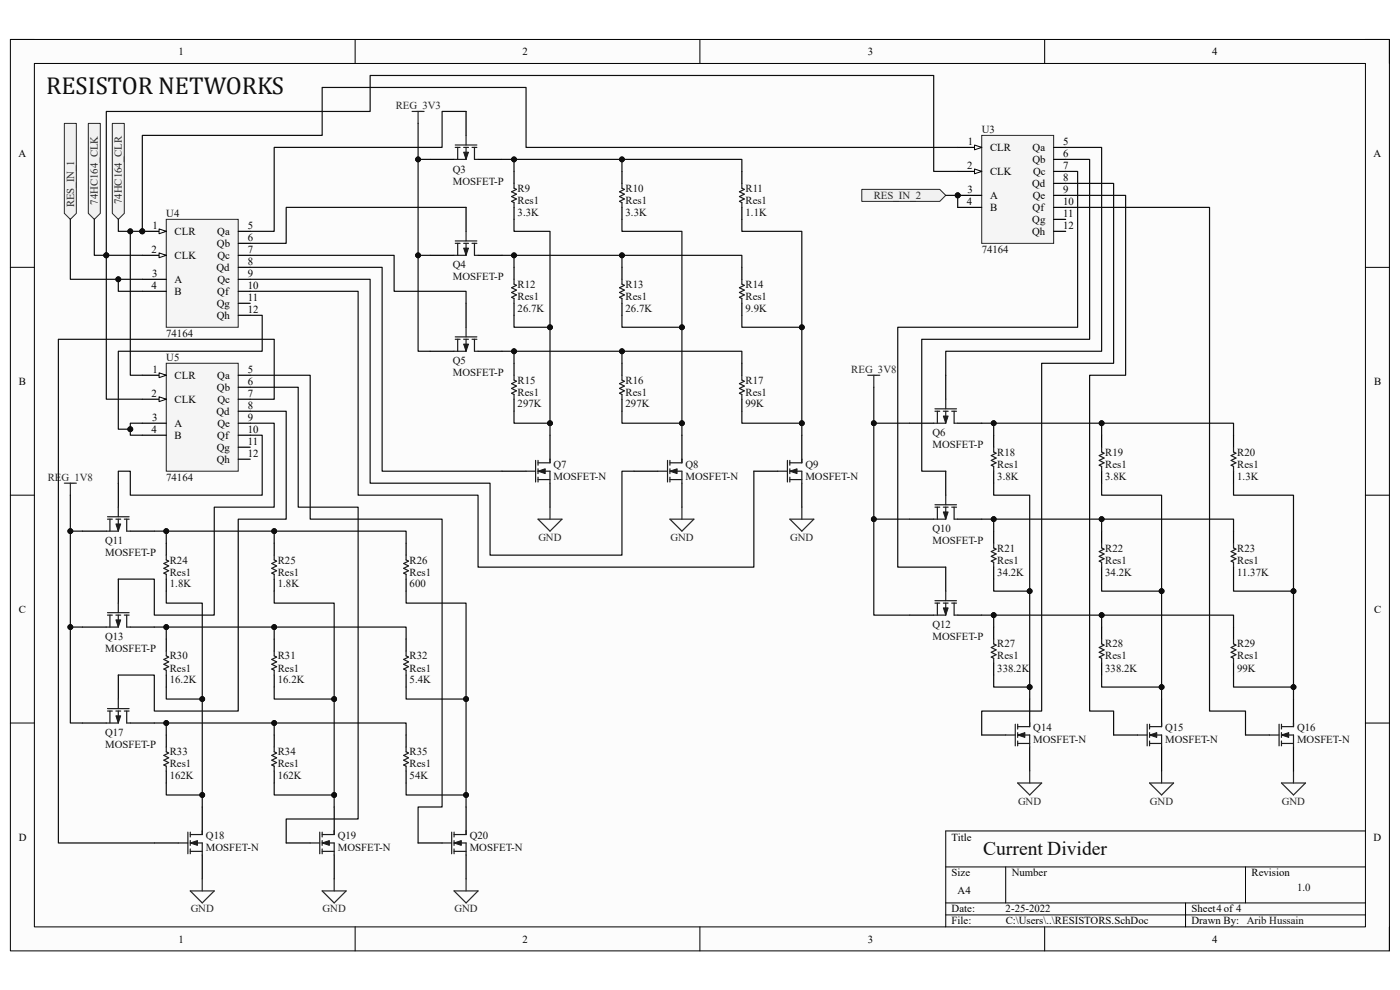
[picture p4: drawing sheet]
<svg xmlns="http://www.w3.org/2000/svg" width="297mm" height="210mm" viewBox="0 0 297 210" stroke-linecap="round" stroke-linejoin="round" font-family="sans-serif">
<path d="M2.2 8.4h292.6v193.3h-292.6z" fill-rule="evenodd" fill="#fcfcfc"/>
<path d="M2.2 8.4h292.6v193.3h-292.6z" fill="none" stroke="#000" stroke-width=".21"/>
<path d="M7.3 13.5h282.4v183.1h-282.4z" fill-rule="evenodd" fill="#fcfcfc"/>
<g fill="none" stroke="#000" stroke-width=".21">
<path d="M2.2 8.4h5.1M7.3 13.5h282.4v183.1h-282.4zM75.3 8.4v5.1M148.5 8.4v5.1M221.6 8.4v5.1M289.7 8.4h5.1v5.1M2.2 56.7h5.1M289.7 56.7h5.1M2.2 105h5.1M289.7 105.1h5.1M2.2 153.4h5.1M289.7 153.4h5.1"/>
<path d="M289.7 176.3h-89.1v20.3M75.3 196.6v5.1M148.5 196.6v5.1M200.6 183.9h89.1M200.6 191.5h89.1M200.6 194.1h89.1M213.4 183.9v7.6M221.6 196.6v5.1M251.5 191.5v5.1M264.2 183.9v7.6M294.8 196.6v5.1"/>
</g>
<path d="M13.6 26.2h2.6v19.1l-1.3 1.2-1.3-1.2z" fill-rule="evenodd" fill="#f0f0f0"/>
<path d="M13.6 26.2h2.6v19.1l-1.3 1.2-1.3-1.2z" fill="none" stroke="#262626" stroke-width=".21"/>
<path d="M18.7 26.2h2.6v19.1l-1.3 1.2-1.3-1.2z" fill-rule="evenodd" fill="#f0f0f0"/>
<path d="M18.7 26.2h2.6v19.1l-1.3 1.2-1.3-1.2z" fill="none" stroke="#262626" stroke-width=".21"/>
<path d="M23.8 26.2h2.6v19.1l-1.3 1.2-1.3-1.2z" fill-rule="evenodd" fill="#f0f0f0"/>
<path d="M23.8 26.2h2.6v19.1l-1.3 1.2-1.3-1.2z" fill="none" stroke="#262626" stroke-width=".21"/>
<path d="M17.5 112.7h5.1M25.1 102.5v5.1M27.6 112.7h5.1" fill="none" stroke="#000" stroke-width=".25"/>
<path d="M22.8 109.6h4.6M22.8 110.1h1M23.3 110.1v2.6M24.6 110.1h1M25.1 107.6v2M25.1 110.1v2.6h-2.5M26.4 110.1h1M26.9 110.1v2.6" fill="none" stroke="#1c1c1c" stroke-width=".25"/>
<path d="M24.6 111.2h1l-.5 1.5z" fill="#1c1c1c"/>
<path d="M24.6 111.2h1l-.5 1.5z" fill="none" stroke="#1c1c1c" stroke-width=".21"/>
<path d="M26.9 112.7h.7M22.8 130h4.6M22.8 130.5h1M23.3 130.5v2.5M24.6 130.5h1M25.1 127.9v2.1M25.1 130.5v2.5h-2.5M26.4 130.5h1M26.9 130.5v2.5" fill="none" stroke="#1c1c1c" stroke-width=".25"/>
<path d="M17.5 133h5.1M25.1 122.9v5M27.6 133h5.1" fill="none" stroke="#000" stroke-width=".25"/>
<path d="M24.6 131.5h1l-.5 1.5z" fill="#1c1c1c"/>
<path d="M24.6 131.5h1l-.5 1.5z" fill="none" stroke="#1c1c1c" stroke-width=".21"/>
<g fill="none" stroke="#1c1c1c" stroke-width=".25">
<path d="M35.3 117.8v1l.5 .2-1 .5 1 .6-1 .5 1 .5-1 .5 .5 .2v1.1M58.2 117.8v1l.5 .2-1 .5 1 .6-1 .5 1 .5-1 .5 .5 .2v1.1M86.2 117.8v1l.5 .2-1.1 .5 1.1 .6-1.1 .5 1.1 .5-1.1 .5 .6 .2v1.1M26.9 133h.7M35.3 138.1v1l.5 .3-1 .5 1 .5-1 .5 1 .5-1 .5 .5 .3v1M58.2 138.1v1l.5 .3-1 .5 1 .5-1 .5 1 .5-1 .5 .5 .3v1M86.2 138.1v1l.5 .3-1.1 .5 1.1 .5-1.1 .5 1.1 .5-1.1 .5 .6 .3v1M37.8 178.8h2.1M39.9 176.5v4.6M40.4 177h2.5M40.4 178.8h2.5v2.6M40.4 176.5v1"/>
<path d="M40.4 178.3v1M40.4 180.6h2.5M40.4 180.1v1"/>
</g>
<g fill="none" stroke="#000" stroke-width=".25">
<path d="M35.3 115.2v2.6M58.2 115.2v2.6M86.2 115.2v2.6M35.3 122.9v2.5M35.3 135.6v2.5M58.2 122.9v2.5M58.2 135.6v2.5M86.2 122.9v2.5M86.2 135.6v2.5M35.3 143.2v2.5M58.2 143.2v2.5M86.2 143.2v2.5"/>
<path d="M32.7 178.8h5.1M42.9 171.2v5.1M42.9 181.4v5.1"/>
</g>
<path d="M40.4 178.8l1.5-.5v1z" fill="#1c1c1c"/>
<path d="M40.4 178.8l1.5-.5v1z" fill="none" stroke="#1c1c1c" stroke-width=".21"/>
<path d="M42.9 176.3v.7M65.8 178.8h2M67.8 176.5v4.6M68.3 177h2.6M68.3 178.8h2.6v2.6M68.3 176.5v1M68.3 178.3v1M68.3 180.6h2.6M68.3 180.1v1" fill="none" stroke="#1c1c1c" stroke-width=".25"/>
<path d="M40.4 189h5.1l-2.6 2.5zM42.9 186.5v2.5M68.3 189h5.1l-2.5 2.5zM70.9 186.5v2.5M96.3 189h5.1l-2.5 2.5zM98.9 186.5v2.5" fill="none" stroke="#262626" stroke-width=".25"/>
<path d="M60.7 178.8h5.1M70.9 171.2v5.1M70.9 181.4v5.1" fill="none" stroke="#000" stroke-width=".25"/>
<path d="M68.3 178.8l1.6-.5v1z" fill="#1c1c1c"/>
<path d="M68.3 178.8l1.6-.5v1z" fill="none" stroke="#1c1c1c" stroke-width=".21"/>
<path d="M70.9 176.3v.7M93.8 178.8h2M95.8 176.5v4.6M96.3 177h2.6M96.3 178.8h2.6v2.6M96.3 176.5v1M96.3 178.3v1M96.3 180.6h2.6M96.3 180.1v1" fill="none" stroke="#1c1c1c" stroke-width=".25"/>
<path d="M88.7 178.8h5.1M98.9 171.2v5.1M98.9 181.4v5.1" fill="none" stroke="#000" stroke-width=".25"/>
<path d="M96.3 178.8l1.6-.5v1z" fill="#1c1c1c"/>
<path d="M96.3 178.8l1.6-.5v1z" fill="none" stroke="#1c1c1c" stroke-width=".21"/>
<path d="M22.8 150.3h4.6M22.8 150.8h1M23.3 150.8v2.6M24.6 150.8h1M25.1 148.3v2M25.1 150.8v2.6h-2.5M26.4 150.8h1M26.9 150.8v2.6M98.9 176.3v.7" fill="none" stroke="#1c1c1c" stroke-width=".25"/>
<path d="M17.5 153.4h5.1M25.1 143.2v5.1M27.6 153.4h5.1" fill="none" stroke="#000" stroke-width=".25"/>
<path d="M24.6 151.9h1l-.5 1.5z" fill="#1c1c1c"/>
<path d="M24.6 151.9h1l-.5 1.5z" fill="none" stroke="#1c1c1c" stroke-width=".21"/>
<path d="M96.6 30.8h4.6M96.6 31.3h1M97.1 31.3v2.5M98.4 31.3h1M98.9 28.7v2.1M98.9 31.3v2.5h-2.6M100.1 31.3h1.1M100.7 31.3v2.5M26.9 153.4h.7M35.3 158.5v1l.5 .2-1 .5 1 .6-1 .5 1 .5-1 .5 .5 .2v1.1M58.2 158.5v1l.5 .2-1 .5 1 .6-1 .5 1 .5-1 .5 .5 .2v1.1M86.2 158.5v1l.5 .2-1.1 .5 1.1 .6-1.1 .5 1.1 .5-1.1 .5 .6 .2v1.1" fill="none" stroke="#1c1c1c" stroke-width=".25"/>
<path d="M91.2 33.8h5.1M98.9 23.6v5.1M101.4 33.8h5.1M35.3 155.9v2.6M58.2 155.9v2.6M86.2 155.9v2.6M35.3 163.6v2.5M58.2 163.6v2.5M86.2 163.6v2.5" fill="none" stroke="#000" stroke-width=".25"/>
<path d="M87.4 23.6h2.6M88.7 23.6v2.6" fill="none" stroke="#262626" stroke-width=".25"/>
<path d="M98.4 32.3h1l-.5 1.5z" fill="#1c1c1c"/>
<path d="M98.4 32.3h1l-.5 1.5z" fill="none" stroke="#1c1c1c" stroke-width=".21"/>
<path d="M100.7 33.8h.7M96.6 51.1h4.6M96.6 51.6h1M97.1 51.6v2.6M98.4 51.6h1M98.9 49.1v2M98.9 51.6v2.6h-2.6M100.1 51.6h1.1M100.7 51.6v2.6" fill="none" stroke="#1c1c1c" stroke-width=".25"/>
<path d="M91.2 54.2h5.1M98.9 44v5.1M101.4 54.2h5.1" fill="none" stroke="#000" stroke-width=".25"/>
<path d="M98.4 52.6h1l-.5 1.6z" fill="#1c1c1c"/>
<path d="M98.4 52.6h1l-.5 1.6z" fill="none" stroke="#1c1c1c" stroke-width=".21"/>
<g fill="none" stroke="#1c1c1c" stroke-width=".25">
<path d="M109.1 38.9v1l.5 .3-1.1 .5 1.1 .5-1.1 .5 1.1 .5-1.1 .5 .6 .3v1M131.9 38.9v1l.6 .3-1.1 .5 1.1 .5-1.1 .5 1.1 .5-1.1 .5 .5 .3v1M157.4 38.9v1l.5 .3-1 .5 1 .5-1 .5 1 .5-1 .5 .5 .3v1M100.7 54.2h.7M109.1 59.3v1l.5 .2-1.1 .5 1.1 .5-1.1 .6 1.1 .5-1.1 .5 .6 .2v1M131.9 59.3v1l.6 .2-1.1 .5 1.1 .5-1.1 .6 1.1 .5-1.1 .5 .5 .2v1M157.4 59.3v1l.5 .2-1 .5 1 .5-1 .6 1 .5-1 .5 .5 .2v1M111.6 100h2M113.6 97.7v4.5M114.1 98.2h2.6M114.1 100h2.6v2.5M114.1 97.7v1"/>
<path d="M114.1 99.4v1.1M114.1 101.7h2.6M114.1 101.2v1"/>
</g>
<g fill="none" stroke="#000" stroke-width=".25">
<path d="M109.1 36.4v2.5M131.9 36.4v2.5M157.4 36.4v2.5M109.1 44v2.5M109.1 56.7v2.6M131.9 44v2.5M131.9 56.7v2.6M157.4 44v2.5M157.4 56.7v2.6M109.1 64.3v2.6M131.9 64.3v2.6M157.4 64.3v2.6"/>
<path d="M106.5 100h5.1M116.7 92.3v5.1M116.7 102.5v5.1"/>
</g>
<path d="M114.1 100l1.6-.6v1.1z" fill="#1c1c1c"/>
<path d="M114.1 100l1.6-.6v1.1z" fill="none" stroke="#1c1c1c" stroke-width=".21"/>
<path d="M116.7 97.4v.8M139.6 100h2M141.6 97.7v4.5M142.1 98.2h2.6M142.1 100h2.6v2.5M142.1 97.7v1M142.1 99.4v1.1M142.1 101.7h2.6M142.1 101.2v1" fill="none" stroke="#1c1c1c" stroke-width=".25"/>
<path d="M114.1 110.1h5.1l-2.5 2.6zM116.7 107.6v2.5M142.1 110.1h5.1l-2.5 2.6zM144.7 107.6v2.5M167.6 110.1h5.1l-2.6 2.6zM170.1 107.6v2.5" fill="none" stroke="#262626" stroke-width=".25"/>
<path d="M134.5 100h5.1M144.7 92.3v5.1M144.7 102.5v5.1" fill="none" stroke="#000" stroke-width=".25"/>
<path d="M142.1 100l1.5-.6v1.1z" fill="#1c1c1c"/>
<path d="M142.1 100l1.5-.6v1.1z" fill="none" stroke="#1c1c1c" stroke-width=".21"/>
<path d="M144.7 97.4v.8M165 100h2.1M167.1 97.7v4.5M167.6 98.2h2.5M167.6 100h2.5v2.5M167.6 97.7v1M167.6 99.4v1.1M167.6 101.7h2.5M167.6 101.2v1" fill="none" stroke="#1c1c1c" stroke-width=".25"/>
<path d="M159.9 100h5.1M170.1 92.3v5.1M170.1 102.5v5.1" fill="none" stroke="#000" stroke-width=".25"/>
<path d="M167.6 100l1.5-.6v1.1z" fill="#1c1c1c"/>
<path d="M167.6 100l1.5-.6v1.1z" fill="none" stroke="#1c1c1c" stroke-width=".21"/>
<path d="M96.6 71.5h4.6M96.6 72h1M97.1 72v2.5M98.4 72h1M98.9 69.4v2.1M98.9 72v2.5h-2.6M100.1 72h1.1M100.7 72v2.5M170.1 97.4v.8" fill="none" stroke="#1c1c1c" stroke-width=".25"/>
<path d="M91.2 74.5h5.1M98.9 64.3v5.1M101.4 74.5h5.1" fill="none" stroke="#000" stroke-width=".25"/>
<path d="M98.4 73h1l-.5 1.5z" fill="#1c1c1c"/>
<path d="M98.4 73h1l-.5 1.5z" fill="none" stroke="#1c1c1c" stroke-width=".21"/>
<path d="M100.7 74.5h.7M109.1 79.6v1l.5 .3-1.1 .5 1.1 .5-1.1 .5 1.1 .5-1.1 .5 .6 .3v1M131.9 79.6v1l.6 .3-1.1 .5 1.1 .5-1.1 .5 1.1 .5-1.1 .5 .5 .3v1M157.4 79.6v1l.5 .3-1 .5 1 .5-1 .5 1 .5-1 .5 .5 .3v1M198.4 86.7h4.5M198.4 87.2h1M198.9 87.2v2.6M200.1 87.2h1M200.6 84.7v2M200.6 87.2v2.6h-2.5M201.9 87.2h1M202.4 87.2v2.6" fill="none" stroke="#1c1c1c" stroke-width=".25"/>
<path d="M109.1 77.1v2.5M131.9 77.1v2.5M157.4 77.1v2.5M200.6 79.6v5.1M109.1 84.7v2.5M131.9 84.7v2.5M157.4 84.7v2.5M193 89.8h5.1M203.2 89.8h5.1" fill="none" stroke="#000" stroke-width=".25"/>
<path d="M184.1 79.6h2.5M185.4 79.6v2.5" fill="none" stroke="#262626" stroke-width=".25"/>
<path d="M200.1 88.3h1l-.5 1.5z" fill="#1c1c1c"/>
<path d="M200.1 88.3h1l-.5 1.5z" fill="none" stroke="#1c1c1c" stroke-width=".21"/>
<path d="M202.4 89.8h.8M198.4 107.1h4.5M198.4 107.6h1M198.9 107.6v2.5M200.1 107.6h1M200.6 105.1v2M200.6 107.6v2.5h-2.5M201.9 107.6h1M202.4 107.6v2.5" fill="none" stroke="#1c1c1c" stroke-width=".25"/>
<path d="M200.6 100v5.1M193 110.1h5.1M203.2 110.1h5.1" fill="none" stroke="#000" stroke-width=".25"/>
<path d="M200.1 108.6h1l-.5 1.5z" fill="#1c1c1c"/>
<path d="M200.1 108.6h1l-.5 1.5z" fill="none" stroke="#1c1c1c" stroke-width=".21"/>
<g fill="none" stroke="#1c1c1c" stroke-width=".25">
<path d="M210.8 94.9v1l.5 .2-1 .5 1 .6-1 .5 1 .5-1 .5 .5 .2v1.1M233.7 94.9v1l.5 .2-1 .5 1 .6-1 .5 1 .5-1 .5 .5 .2v1.1M261.7 94.9v1l.5 .2-1 .5 1 .6-1 .5 1 .5-1 .5 .5 .2v1.1M202.4 110.1h.8M210.8 115.2v1l.5 .3-1 .5 1 .5-1 .5 1 .5-1 .5 .5 .3v1M233.7 115.2v1l.5 .3-1 .5 1 .5-1 .5 1 .5-1 .5 .5 .3v1M261.7 115.2v1l.5 .3-1 .5 1 .5-1 .5 1 .5-1 .5 .5 .3v1M213.4 155.9h2M215.4 153.6v4.6M215.9 154.1h2.6M215.9 155.9h2.6v2.6M215.9 157.7h2.6"/>
<path d="M215.9 153.6v1.1M215.9 155.4v1M215.9 157.2v1"/>
</g>
<g fill="none" stroke="#000" stroke-width=".25">
<path d="M210.8 92.3v2.6M210.8 100v2.5M233.7 92.3v2.6M233.7 100v2.5M261.7 92.3v2.6M261.7 100v2.5M210.8 112.7v2.5M233.7 112.7v2.5M261.7 112.7v2.5M210.8 120.3v2.6M233.7 120.3v2.6M261.7 120.3v2.6"/>
<path d="M208.3 155.9h5.1M218.5 148.3v5.1M218.5 158.5v5.1"/>
</g>
<path d="M215.9 155.9l1.5-.5v1z" fill="#1c1c1c"/>
<path d="M215.9 155.9l1.5-.5v1z" fill="none" stroke="#1c1c1c" stroke-width=".21"/>
<path d="M218.5 153.4v.7M241.3 155.9h2.1M243.4 153.6v4.6M243.9 154.1h2.5M243.9 155.9h2.5v2.6M243.9 157.7h2.5M243.9 153.6v1.1M243.9 155.4v1M243.9 157.2v1" fill="none" stroke="#1c1c1c" stroke-width=".25"/>
<path d="M215.9 166.1h5.1l-2.5 2.5zM218.5 163.6v2.5M243.9 166.1h5.1l-2.6 2.5zM246.4 163.6v2.5M271.9 166.1h5.1l-2.6 2.5zM274.4 163.6v2.5" fill="none" stroke="#262626" stroke-width=".25"/>
<path d="M236.3 155.9h5M246.4 148.3v5.1M246.4 158.5v5.1" fill="none" stroke="#000" stroke-width=".25"/>
<path d="M243.9 155.9l1.5-.5v1z" fill="#1c1c1c"/>
<path d="M243.9 155.9l1.5-.5v1z" fill="none" stroke="#1c1c1c" stroke-width=".21"/>
<path d="M246.4 153.4v.7M269.3 155.9h2.1M271.4 153.6v4.6M271.9 154.1h2.5M271.9 155.9h2.5v2.6M271.9 157.7h2.5M271.9 153.6v1.1M271.9 155.4v1M271.9 157.2v1" fill="none" stroke="#1c1c1c" stroke-width=".25"/>
<path d="M264.2 155.9h5.1M274.4 148.3v5.1M274.4 158.5v5.1" fill="none" stroke="#000" stroke-width=".25"/>
<path d="M271.9 155.9l1.5-.5v1z" fill="#1c1c1c"/>
<path d="M271.9 155.9l1.5-.5v1z" fill="none" stroke="#1c1c1c" stroke-width=".21"/>
<path d="M198.4 127.4h4.5M198.4 127.9h1M198.9 127.9v2.6M200.1 127.9h1M200.6 125.4v2M200.6 127.9v2.6h-2.5M201.9 127.9h1M202.4 127.9v2.6M274.4 153.4v.7" fill="none" stroke="#1c1c1c" stroke-width=".25"/>
<path d="M193 130.5h5.1M200.6 120.3v5.1M203.2 130.5h5.1" fill="none" stroke="#000" stroke-width=".25"/>
<path d="M200.1 129h1l-.5 1.5z" fill="#1c1c1c"/>
<path d="M200.1 129h1l-.5 1.5z" fill="none" stroke="#1c1c1c" stroke-width=".21"/>
<path d="M202.4 130.5h.8M210.8 135.6v1l.5 .2-1 .6 1 .5-1 .5 1 .5-1 .5 .5 .2v1.1M233.7 135.6v1l.5 .2-1 .6 1 .5-1 .5 1 .5-1 .5 .5 .2v1.1M261.7 135.6v1l.5 .2-1 .6 1 .5-1 .5 1 .5-1 .5 .5 .2v1.1" fill="none" stroke="#1c1c1c" stroke-width=".25"/>
<path d="M210.8 133v2.6M233.7 133v2.6M261.7 133v2.6M210.8 140.7v2.5M233.7 140.7v2.5M261.7 140.7v2.5" fill="none" stroke="#000" stroke-width=".25"/>
<circle cx="30.2" cy="49.1" r=".51" fill="#0e0e0e"/>
<circle cx="30.2" cy="49.1" r=".51" fill="none" stroke="#0e0e0e" stroke-width=".21"/>
<path d="M35.3 46.5h15.2v22.9h-15.2z" fill-rule="evenodd" fill="#f5f5f5"/>
<path d="M35.3 46.5h15.2v22.9h-15.2z" fill="none" stroke="#262626" stroke-width=".21"/>
<path d="M30.2 49.1h5.1" fill="none" stroke="#000" stroke-width=".25"/>
<path d="M33.7 48.6l1.6 .5-1.6 .5z" fill="#fbfbfb"/>
<path d="M33.7 48.6l1.6 .5-1.6 .5z" fill="none" stroke="#000" stroke-width=".21"/>
<circle cx="30.2" cy="49.1" r=".51" fill="#0e0e0e"/>
<circle cx="30.2" cy="49.1" r=".51" fill="none" stroke="#0e0e0e" stroke-width=".21"/>
<path d="M30.2 54.2h5.1" fill="none" stroke="#000" stroke-width=".25"/>
<path d="M33.7 53.7l1.6 .5-1.6 .5z" fill="#fbfbfb"/>
<path d="M33.7 53.7l1.6 .5-1.6 .5z" fill="none" stroke="#000" stroke-width=".21"/>
<path d="M30.2 59.3h5.1M50.5 59.3h2.6M50.5 49.1h2.6M50.5 51.6h2.6M50.5 54.2h2.6M50.5 56.7h2.6M30.2 61.8h5.1M50.5 61.8h2.6M50.5 64.3h2.6M50.5 66.9h2.6" fill="none" stroke="#000" stroke-width=".25"/>
<path d="M35.3 77.1h15.2v22.9h-15.2z" fill-rule="evenodd" fill="#f5f5f5"/>
<path d="M35.3 77.1h15.2v22.9h-15.2z" fill="none" stroke="#262626" stroke-width=".21"/>
<path d="M30.2 79.6h5.1" fill="none" stroke="#000" stroke-width=".25"/>
<path d="M33.7 79.1l1.6 .5-1.6 .5z" fill="#fbfbfb"/>
<path d="M33.7 79.1l1.6 .5-1.6 .5z" fill="none" stroke="#000" stroke-width=".21"/>
<path d="M30.2 84.7h5.1" fill="none" stroke="#000" stroke-width=".25"/>
<path d="M33.7 84.2l1.6 .5-1.6 .5z" fill="#fbfbfb"/>
<path d="M33.7 84.2l1.6 .5-1.6 .5z" fill="none" stroke="#000" stroke-width=".21"/>
<path d="M50.5 79.6h2.6M30.2 89.8h5.1M30.2 92.3h5.1M50.5 82.1h2.6M50.5 84.7h2.6M50.5 89.8h2.6M50.5 92.3h2.6M50.5 87.2h2.6M50.5 94.9h2.6M50.5 97.4h2.6" fill="none" stroke="#000" stroke-width=".25"/>
<circle cx="203.2" cy="41.4" r=".51" fill="#0e0e0e"/>
<circle cx="203.2" cy="41.4" r=".51" fill="none" stroke="#0e0e0e" stroke-width=".21"/>
<path d="M208.3 28.7h15.2v22.9h-15.2z" fill-rule="evenodd" fill="#f5f5f5"/>
<path d="M208.3 28.7h15.2v22.9h-15.2z" fill="none" stroke="#262626" stroke-width=".21"/>
<path d="M203.2 31.3h5.1" fill="none" stroke="#000" stroke-width=".25"/>
<path d="M206.7 30.8l1.6 .5-1.6 .5z" fill="#fbfbfb"/>
<path d="M206.7 30.8l1.6 .5-1.6 .5z" fill="none" stroke="#000" stroke-width=".21"/>
<path d="M203.2 36.4h5.1" fill="none" stroke="#000" stroke-width=".25"/>
<path d="M206.7 35.8l1.6 .6-1.6 .5z" fill="#fbfbfb"/>
<path d="M206.7 35.8l1.6 .6-1.6 .5z" fill="none" stroke="#000" stroke-width=".21"/>
<path d="M203.2 41.4h5.1" fill="none" stroke="#000" stroke-width=".25"/>
<circle cx="203.2" cy="41.4" r=".51" fill="#0e0e0e"/>
<circle cx="203.2" cy="41.4" r=".51" fill="none" stroke="#0e0e0e" stroke-width=".21"/>
<path d="M223.5 31.3h2.6M223.5 33.8h2.6M223.5 36.4h2.6M223.5 38.9h2.6M203.2 44h5.1M223.5 44h2.6M223.5 41.4h2.6M223.5 46.5h2.6M223.5 49.1h2.6" fill="none" stroke="#000" stroke-width=".25"/>
<path d="M182.8 40.2h16.6l1.2 1.2-1.2 1.3h-16.6z" fill-rule="evenodd" fill="#f0f0f0"/>
<path d="M182.8 40.2h16.6l1.2 1.2-1.2 1.3h-16.6z" fill="none" stroke="#262626" stroke-width=".21"/>
<path d="M13.7 102.5h2.5M14.9 102.5v2.5" fill="none" stroke="#262626" stroke-width=".25"/>
<path d="M53.1 66.9h2.5v7.6h-30.5v16.6h2.5M53.1 84.7h5.1v-12.7h-45.8v106.8h20.3" fill="none" stroke="#0e0e0e" stroke-width=".25"/>
<circle cx="27.6" cy="91.1" r=".51" fill="#0e0e0e"/>
<circle cx="27.6" cy="91.1" r=".51" fill="none" stroke="#0e0e0e" stroke-width=".21"/>
<path d="M14.9 105v7.7h2.6" fill="none" stroke="#0e0e0e" stroke-width=".25"/>
<circle cx="14.9" cy="112.7" r=".51" fill="#0e0e0e"/>
<circle cx="14.9" cy="112.7" r=".51" fill="none" stroke="#0e0e0e" stroke-width=".21"/>
<path d="M14.9 112.7v20.3h2.6" fill="none" stroke="#0e0e0e" stroke-width=".25"/>
<circle cx="14.9" cy="112.7" r=".51" fill="#0e0e0e"/>
<circle cx="14.9" cy="112.7" r=".51" fill="none" stroke="#0e0e0e" stroke-width=".21"/>
<circle cx="14.9" cy="133" r=".51" fill="#0e0e0e"/>
<circle cx="14.9" cy="133" r=".51" fill="none" stroke="#0e0e0e" stroke-width=".21"/>
<path d="M14.9 133v20.4h2.6" fill="none" stroke="#0e0e0e" stroke-width=".25"/>
<circle cx="14.9" cy="133" r=".51" fill="#0e0e0e"/>
<circle cx="14.9" cy="133" r=".51" fill="none" stroke="#0e0e0e" stroke-width=".21"/>
<path d="M32.7 153.4h2.6v2.5" fill="none" stroke="#0e0e0e" stroke-width=".25"/>
<circle cx="35.3" cy="153.4" r=".51" fill="#0e0e0e"/>
<circle cx="35.3" cy="153.4" r=".51" fill="none" stroke="#0e0e0e" stroke-width=".21"/>
<path d="M32.7 133h2.6v2.6" fill="none" stroke="#0e0e0e" stroke-width=".25"/>
<circle cx="35.3" cy="133" r=".51" fill="#0e0e0e"/>
<circle cx="35.3" cy="133" r=".51" fill="none" stroke="#0e0e0e" stroke-width=".21"/>
<path d="M35.3 112.7v2.5" fill="none" stroke="#0e0e0e" stroke-width=".25"/>
<circle cx="35.3" cy="112.7" r=".51" fill="#0e0e0e"/>
<circle cx="35.3" cy="112.7" r=".51" fill="none" stroke="#0e0e0e" stroke-width=".21"/>
<path d="M35.3 125.4v2.5h7.6v20.4h-7.6v-2.6" fill="none" stroke="#0e0e0e" stroke-width=".25"/>
<circle cx="42.9" cy="148.3" r=".51" fill="#0e0e0e"/>
<circle cx="42.9" cy="148.3" r=".51" fill="none" stroke="#0e0e0e" stroke-width=".21"/>
<path d="M42.9 148.3v20.3h-7.6v-2.5" fill="none" stroke="#0e0e0e" stroke-width=".25"/>
<circle cx="42.9" cy="148.3" r=".51" fill="#0e0e0e"/>
<circle cx="42.9" cy="148.3" r=".51" fill="none" stroke="#0e0e0e" stroke-width=".21"/>
<circle cx="42.9" cy="168.6" r=".51" fill="#0e0e0e"/>
<circle cx="42.9" cy="168.6" r=".51" fill="none" stroke="#0e0e0e" stroke-width=".21"/>
<path d="M42.9 168.6v2.6" fill="none" stroke="#0e0e0e" stroke-width=".25"/>
<circle cx="42.9" cy="168.6" r=".51" fill="#0e0e0e"/>
<circle cx="42.9" cy="168.6" r=".51" fill="none" stroke="#0e0e0e" stroke-width=".21"/>
<path d="M58.2 112.7v2.5" fill="none" stroke="#0e0e0e" stroke-width=".25"/>
<circle cx="58.2" cy="112.7" r=".51" fill="#0e0e0e"/>
<circle cx="58.2" cy="112.7" r=".51" fill="none" stroke="#0e0e0e" stroke-width=".21"/>
<path d="M58.2 166.1v2.5h12.7" fill="none" stroke="#0e0e0e" stroke-width=".25"/>
<circle cx="70.9" cy="168.6" r=".51" fill="#0e0e0e"/>
<circle cx="70.9" cy="168.6" r=".51" fill="none" stroke="#0e0e0e" stroke-width=".21"/>
<path d="M35.3 153.4h22.9v2.5" fill="none" stroke="#0e0e0e" stroke-width=".25"/>
<circle cx="58.2" cy="153.4" r=".51" fill="#0e0e0e"/>
<circle cx="58.2" cy="153.4" r=".51" fill="none" stroke="#0e0e0e" stroke-width=".21"/>
<circle cx="35.3" cy="153.4" r=".51" fill="#0e0e0e"/>
<circle cx="35.3" cy="153.4" r=".51" fill="none" stroke="#0e0e0e" stroke-width=".21"/>
<path d="M58.2 145.7v2.6h12.7v22.9" fill="none" stroke="#0e0e0e" stroke-width=".25"/>
<circle cx="70.9" cy="168.6" r=".51" fill="#0e0e0e"/>
<circle cx="70.9" cy="168.6" r=".51" fill="none" stroke="#0e0e0e" stroke-width=".21"/>
<circle cx="70.9" cy="148.3" r=".51" fill="#0e0e0e"/>
<circle cx="70.9" cy="148.3" r=".51" fill="none" stroke="#0e0e0e" stroke-width=".21"/>
<path d="M58.2 125.4v2.5h12.7v20.4" fill="none" stroke="#0e0e0e" stroke-width=".25"/>
<circle cx="70.9" cy="148.3" r=".51" fill="#0e0e0e"/>
<circle cx="70.9" cy="148.3" r=".51" fill="none" stroke="#0e0e0e" stroke-width=".21"/>
<path d="M58.2 133v2.6" fill="none" stroke="#0e0e0e" stroke-width=".25"/>
<circle cx="58.2" cy="133" r=".51" fill="#0e0e0e"/>
<circle cx="58.2" cy="133" r=".51" fill="none" stroke="#0e0e0e" stroke-width=".21"/>
<path d="M35.3 133h50.9v2.6" fill="none" stroke="#0e0e0e" stroke-width=".25"/>
<circle cx="35.3" cy="133" r=".51" fill="#0e0e0e"/>
<circle cx="35.3" cy="133" r=".51" fill="none" stroke="#0e0e0e" stroke-width=".21"/>
<circle cx="58.2" cy="133" r=".51" fill="#0e0e0e"/>
<circle cx="58.2" cy="133" r=".51" fill="none" stroke="#0e0e0e" stroke-width=".21"/>
<path d="M58.2 153.4h28v2.5" fill="none" stroke="#0e0e0e" stroke-width=".25"/>
<circle cx="58.2" cy="153.4" r=".51" fill="#0e0e0e"/>
<circle cx="58.2" cy="153.4" r=".51" fill="none" stroke="#0e0e0e" stroke-width=".21"/>
<path d="M86.2 166.1v2.5h12.7v2.6" fill="none" stroke="#0e0e0e" stroke-width=".25"/>
<circle cx="98.9" cy="168.6" r=".51" fill="#0e0e0e"/>
<circle cx="98.9" cy="168.6" r=".51" fill="none" stroke="#0e0e0e" stroke-width=".21"/>
<path d="M32.7 112.7h53.5v2.5" fill="none" stroke="#0e0e0e" stroke-width=".25"/>
<circle cx="35.3" cy="112.7" r=".51" fill="#0e0e0e"/>
<circle cx="35.3" cy="112.7" r=".51" fill="none" stroke="#0e0e0e" stroke-width=".21"/>
<circle cx="58.2" cy="112.7" r=".51" fill="#0e0e0e"/>
<circle cx="58.2" cy="112.7" r=".51" fill="none" stroke="#0e0e0e" stroke-width=".21"/>
<path d="M86.2 125.4v2.5h12.7v40.7" fill="none" stroke="#0e0e0e" stroke-width=".25"/>
<circle cx="98.9" cy="148.3" r=".51" fill="#0e0e0e"/>
<circle cx="98.9" cy="148.3" r=".51" fill="none" stroke="#0e0e0e" stroke-width=".21"/>
<circle cx="98.9" cy="168.6" r=".51" fill="#0e0e0e"/>
<circle cx="98.9" cy="168.6" r=".51" fill="none" stroke="#0e0e0e" stroke-width=".21"/>
<path d="M86.2 145.7v2.6h12.7" fill="none" stroke="#0e0e0e" stroke-width=".25"/>
<circle cx="98.9" cy="148.3" r=".51" fill="#0e0e0e"/>
<circle cx="98.9" cy="148.3" r=".51" fill="none" stroke="#0e0e0e" stroke-width=".21"/>
<path d="M88.7 26.2v7.6h2.5" fill="none" stroke="#0e0e0e" stroke-width=".25"/>
<circle cx="88.7" cy="33.8" r=".51" fill="#0e0e0e"/>
<circle cx="88.7" cy="33.8" r=".51" fill="none" stroke="#0e0e0e" stroke-width=".21"/>
<path d="M88.7 33.8v20.4h2.5" fill="none" stroke="#0e0e0e" stroke-width=".25"/>
<circle cx="88.7" cy="33.8" r=".51" fill="#0e0e0e"/>
<circle cx="88.7" cy="33.8" r=".51" fill="none" stroke="#0e0e0e" stroke-width=".21"/>
<circle cx="88.7" cy="54.2" r=".51" fill="#0e0e0e"/>
<circle cx="88.7" cy="54.2" r=".51" fill="none" stroke="#0e0e0e" stroke-width=".21"/>
<path d="M88.7 54.2v20.3h2.5" fill="none" stroke="#0e0e0e" stroke-width=".25"/>
<circle cx="88.7" cy="54.2" r=".51" fill="#0e0e0e"/>
<circle cx="88.7" cy="54.2" r=".51" fill="none" stroke="#0e0e0e" stroke-width=".21"/>
<path d="M106.5 74.5h2.6v2.6" fill="none" stroke="#0e0e0e" stroke-width=".25"/>
<circle cx="109.1" cy="74.5" r=".51" fill="#0e0e0e"/>
<circle cx="109.1" cy="74.5" r=".51" fill="none" stroke="#0e0e0e" stroke-width=".21"/>
<path d="M106.5 54.2h2.6v2.5" fill="none" stroke="#0e0e0e" stroke-width=".25"/>
<circle cx="109.1" cy="54.2" r=".51" fill="#0e0e0e"/>
<circle cx="109.1" cy="54.2" r=".51" fill="none" stroke="#0e0e0e" stroke-width=".21"/>
<path d="M109.1 33.8v2.6" fill="none" stroke="#0e0e0e" stroke-width=".25"/>
<circle cx="109.1" cy="33.8" r=".51" fill="#0e0e0e"/>
<circle cx="109.1" cy="33.8" r=".51" fill="none" stroke="#0e0e0e" stroke-width=".21"/>
<path d="M109.1 46.5v2.6h7.6v20.3h-7.6v-2.5" fill="none" stroke="#0e0e0e" stroke-width=".25"/>
<circle cx="116.7" cy="69.4" r=".51" fill="#0e0e0e"/>
<circle cx="116.7" cy="69.4" r=".51" fill="none" stroke="#0e0e0e" stroke-width=".21"/>
<path d="M116.7 69.4v20.4h-7.6v-2.6" fill="none" stroke="#0e0e0e" stroke-width=".25"/>
<circle cx="116.7" cy="69.4" r=".51" fill="#0e0e0e"/>
<circle cx="116.7" cy="69.4" r=".51" fill="none" stroke="#0e0e0e" stroke-width=".21"/>
<circle cx="116.7" cy="89.8" r=".51" fill="#0e0e0e"/>
<circle cx="116.7" cy="89.8" r=".51" fill="none" stroke="#0e0e0e" stroke-width=".21"/>
<path d="M116.7 89.8v2.5" fill="none" stroke="#0e0e0e" stroke-width=".25"/>
<circle cx="116.7" cy="89.8" r=".51" fill="#0e0e0e"/>
<circle cx="116.7" cy="89.8" r=".51" fill="none" stroke="#0e0e0e" stroke-width=".21"/>
<path d="M131.9 33.8v2.6" fill="none" stroke="#0e0e0e" stroke-width=".25"/>
<circle cx="131.9" cy="33.8" r=".51" fill="#0e0e0e"/>
<circle cx="131.9" cy="33.8" r=".51" fill="none" stroke="#0e0e0e" stroke-width=".21"/>
<path d="M131.9 87.2v2.6h12.8" fill="none" stroke="#0e0e0e" stroke-width=".25"/>
<circle cx="144.7" cy="89.8" r=".51" fill="#0e0e0e"/>
<circle cx="144.7" cy="89.8" r=".51" fill="none" stroke="#0e0e0e" stroke-width=".21"/>
<path d="M109.1 74.5h22.8v2.6" fill="none" stroke="#0e0e0e" stroke-width=".25"/>
<circle cx="131.9" cy="74.5" r=".51" fill="#0e0e0e"/>
<circle cx="131.9" cy="74.5" r=".51" fill="none" stroke="#0e0e0e" stroke-width=".21"/>
<circle cx="109.1" cy="74.5" r=".51" fill="#0e0e0e"/>
<circle cx="109.1" cy="74.5" r=".51" fill="none" stroke="#0e0e0e" stroke-width=".21"/>
<path d="M131.9 46.5v2.6h12.8v20.3" fill="none" stroke="#0e0e0e" stroke-width=".25"/>
<circle cx="144.7" cy="69.4" r=".51" fill="#0e0e0e"/>
<circle cx="144.7" cy="69.4" r=".51" fill="none" stroke="#0e0e0e" stroke-width=".21"/>
<path d="M131.9 54.2v2.5" fill="none" stroke="#0e0e0e" stroke-width=".25"/>
<circle cx="131.9" cy="54.2" r=".51" fill="#0e0e0e"/>
<circle cx="131.9" cy="54.2" r=".51" fill="none" stroke="#0e0e0e" stroke-width=".21"/>
<path d="M131.9 74.5h25.5v2.6" fill="none" stroke="#0e0e0e" stroke-width=".25"/>
<circle cx="131.9" cy="74.5" r=".51" fill="#0e0e0e"/>
<circle cx="131.9" cy="74.5" r=".51" fill="none" stroke="#0e0e0e" stroke-width=".21"/>
<path d="M157.4 87.2v2.6h12.7v2.5" fill="none" stroke="#0e0e0e" stroke-width=".25"/>
<circle cx="170.1" cy="89.8" r=".51" fill="#0e0e0e"/>
<circle cx="170.1" cy="89.8" r=".51" fill="none" stroke="#0e0e0e" stroke-width=".21"/>
<path d="M157.4 66.9v2.5h12.7" fill="none" stroke="#0e0e0e" stroke-width=".25"/>
<circle cx="170.1" cy="69.4" r=".51" fill="#0e0e0e"/>
<circle cx="170.1" cy="69.4" r=".51" fill="none" stroke="#0e0e0e" stroke-width=".21"/>
<path d="M185.4 110.1v20.4h7.6" fill="none" stroke="#0e0e0e" stroke-width=".25"/>
<circle cx="185.4" cy="110.1" r=".51" fill="#0e0e0e"/>
<circle cx="185.4" cy="110.1" r=".51" fill="none" stroke="#0e0e0e" stroke-width=".21"/>
<path d="M208.3 130.5h2.5v2.5" fill="none" stroke="#0e0e0e" stroke-width=".25"/>
<circle cx="210.8" cy="130.5" r=".51" fill="#0e0e0e"/>
<circle cx="210.8" cy="130.5" r=".51" fill="none" stroke="#0e0e0e" stroke-width=".21"/>
<path d="M208.3 110.1h2.5v2.6" fill="none" stroke="#0e0e0e" stroke-width=".25"/>
<circle cx="210.8" cy="110.1" r=".51" fill="#0e0e0e"/>
<circle cx="210.8" cy="110.1" r=".51" fill="none" stroke="#0e0e0e" stroke-width=".21"/>
<path d="M210.8 89.8v2.5" fill="none" stroke="#0e0e0e" stroke-width=".25"/>
<circle cx="210.8" cy="89.8" r=".51" fill="#0e0e0e"/>
<circle cx="210.8" cy="89.8" r=".51" fill="none" stroke="#0e0e0e" stroke-width=".21"/>
<path d="M210.8 102.5v2.6h7.7v20.3h-7.7v-2.5" fill="none" stroke="#0e0e0e" stroke-width=".25"/>
<circle cx="218.4" cy="125.4" r=".51" fill="#0e0e0e"/>
<circle cx="218.4" cy="125.4" r=".51" fill="none" stroke="#0e0e0e" stroke-width=".21"/>
<path d="M218.5 125.4v20.4h-7.7v-2.6" fill="none" stroke="#0e0e0e" stroke-width=".25"/>
<circle cx="218.4" cy="125.4" r=".51" fill="#0e0e0e"/>
<circle cx="218.4" cy="125.4" r=".51" fill="none" stroke="#0e0e0e" stroke-width=".21"/>
<circle cx="218.4" cy="145.8" r=".51" fill="#0e0e0e"/>
<circle cx="218.4" cy="145.8" r=".51" fill="none" stroke="#0e0e0e" stroke-width=".21"/>
<path d="M218.5 145.8v2.5" fill="none" stroke="#0e0e0e" stroke-width=".25"/>
<circle cx="218.4" cy="145.8" r=".51" fill="#0e0e0e"/>
<circle cx="218.4" cy="145.8" r=".51" fill="none" stroke="#0e0e0e" stroke-width=".21"/>
<path d="M233.7 89.8v2.5" fill="none" stroke="#0e0e0e" stroke-width=".25"/>
<circle cx="233.7" cy="89.8" r=".51" fill="#0e0e0e"/>
<circle cx="233.7" cy="89.8" r=".51" fill="none" stroke="#0e0e0e" stroke-width=".21"/>
<path d="M233.7 143.2v2.6h12.7" fill="none" stroke="#0e0e0e" stroke-width=".25"/>
<circle cx="246.4" cy="145.8" r=".51" fill="#0e0e0e"/>
<circle cx="246.4" cy="145.8" r=".51" fill="none" stroke="#0e0e0e" stroke-width=".21"/>
<path d="M210.8 130.5h22.9v2.5" fill="none" stroke="#0e0e0e" stroke-width=".25"/>
<circle cx="233.7" cy="130.5" r=".51" fill="#0e0e0e"/>
<circle cx="233.7" cy="130.5" r=".51" fill="none" stroke="#0e0e0e" stroke-width=".21"/>
<circle cx="210.8" cy="130.5" r=".51" fill="#0e0e0e"/>
<circle cx="210.8" cy="130.5" r=".51" fill="none" stroke="#0e0e0e" stroke-width=".21"/>
<path d="M233.7 102.5v2.6h12.7v20.3" fill="none" stroke="#0e0e0e" stroke-width=".25"/>
<circle cx="246.4" cy="125.4" r=".51" fill="#0e0e0e"/>
<circle cx="246.4" cy="125.4" r=".51" fill="none" stroke="#0e0e0e" stroke-width=".21"/>
<path d="M233.7 110.1v2.6" fill="none" stroke="#0e0e0e" stroke-width=".25"/>
<circle cx="233.7" cy="110.1" r=".51" fill="#0e0e0e"/>
<circle cx="233.7" cy="110.1" r=".51" fill="none" stroke="#0e0e0e" stroke-width=".21"/>
<path d="M233.7 130.5h28v2.5" fill="none" stroke="#0e0e0e" stroke-width=".25"/>
<circle cx="233.7" cy="130.5" r=".51" fill="#0e0e0e"/>
<circle cx="233.7" cy="130.5" r=".51" fill="none" stroke="#0e0e0e" stroke-width=".21"/>
<path d="M261.7 143.2v2.6h12.7v2.5" fill="none" stroke="#0e0e0e" stroke-width=".25"/>
<circle cx="274.4" cy="145.8" r=".51" fill="#0e0e0e"/>
<circle cx="274.4" cy="145.8" r=".51" fill="none" stroke="#0e0e0e" stroke-width=".21"/>
<path d="M261.7 122.9v2.5h12.7" fill="none" stroke="#0e0e0e" stroke-width=".25"/>
<circle cx="274.4" cy="125.4" r=".51" fill="#0e0e0e"/>
<circle cx="274.4" cy="125.4" r=".51" fill="none" stroke="#0e0e0e" stroke-width=".21"/>
<path d="M208.3 89.8h53.4v2.5" fill="none" stroke="#0e0e0e" stroke-width=".25"/>
<circle cx="210.8" cy="89.8" r=".51" fill="#0e0e0e"/>
<circle cx="210.8" cy="89.8" r=".51" fill="none" stroke="#0e0e0e" stroke-width=".21"/>
<circle cx="233.7" cy="89.8" r=".51" fill="#0e0e0e"/>
<circle cx="233.7" cy="89.8" r=".51" fill="none" stroke="#0e0e0e" stroke-width=".21"/>
<path d="M210.8 110.1h50.9v2.6" fill="none" stroke="#0e0e0e" stroke-width=".25"/>
<circle cx="210.8" cy="110.1" r=".51" fill="#0e0e0e"/>
<circle cx="210.8" cy="110.1" r=".51" fill="none" stroke="#0e0e0e" stroke-width=".21"/>
<circle cx="233.7" cy="110.1" r=".51" fill="#0e0e0e"/>
<circle cx="233.7" cy="110.1" r=".51" fill="none" stroke="#0e0e0e" stroke-width=".21"/>
<path d="M233.7 122.9v2.5h12.7v22.9" fill="none" stroke="#0e0e0e" stroke-width=".25"/>
<circle cx="246.4" cy="145.8" r=".51" fill="#0e0e0e"/>
<circle cx="246.4" cy="145.8" r=".51" fill="none" stroke="#0e0e0e" stroke-width=".21"/>
<circle cx="246.4" cy="125.4" r=".51" fill="#0e0e0e"/>
<circle cx="246.4" cy="125.4" r=".51" fill="none" stroke="#0e0e0e" stroke-width=".21"/>
<path d="M261.7 102.5v2.6h12.7v40.7" fill="none" stroke="#0e0e0e" stroke-width=".25"/>
<circle cx="274.4" cy="125.4" r=".51" fill="#0e0e0e"/>
<circle cx="274.4" cy="125.4" r=".51" fill="none" stroke="#0e0e0e" stroke-width=".21"/>
<circle cx="274.4" cy="145.8" r=".51" fill="#0e0e0e"/>
<circle cx="274.4" cy="145.8" r=".51" fill="none" stroke="#0e0e0e" stroke-width=".21"/>
<path d="M106.5 33.8h50.9v2.6" fill="none" stroke="#0e0e0e" stroke-width=".25"/>
<circle cx="109.1" cy="33.8" r=".51" fill="#0e0e0e"/>
<circle cx="109.1" cy="33.8" r=".51" fill="none" stroke="#0e0e0e" stroke-width=".21"/>
<circle cx="131.9" cy="33.8" r=".51" fill="#0e0e0e"/>
<circle cx="131.9" cy="33.8" r=".51" fill="none" stroke="#0e0e0e" stroke-width=".21"/>
<path d="M109.1 54.2h48.3v2.5" fill="none" stroke="#0e0e0e" stroke-width=".25"/>
<circle cx="109.1" cy="54.2" r=".51" fill="#0e0e0e"/>
<circle cx="109.1" cy="54.2" r=".51" fill="none" stroke="#0e0e0e" stroke-width=".21"/>
<circle cx="131.9" cy="54.2" r=".51" fill="#0e0e0e"/>
<circle cx="131.9" cy="54.2" r=".51" fill="none" stroke="#0e0e0e" stroke-width=".21"/>
<path d="M131.9 66.9v2.5h12.8v22.9" fill="none" stroke="#0e0e0e" stroke-width=".25"/>
<circle cx="144.7" cy="89.8" r=".51" fill="#0e0e0e"/>
<circle cx="144.7" cy="89.8" r=".51" fill="none" stroke="#0e0e0e" stroke-width=".21"/>
<circle cx="144.7" cy="69.4" r=".51" fill="#0e0e0e"/>
<circle cx="144.7" cy="69.4" r=".51" fill="none" stroke="#0e0e0e" stroke-width=".21"/>
<path d="M157.4 46.5v2.6h12.7v40.7" fill="none" stroke="#0e0e0e" stroke-width=".25"/>
<circle cx="170.1" cy="69.4" r=".51" fill="#0e0e0e"/>
<circle cx="170.1" cy="69.4" r=".51" fill="none" stroke="#0e0e0e" stroke-width=".21"/>
<circle cx="170.1" cy="89.8" r=".51" fill="#0e0e0e"/>
<circle cx="170.1" cy="89.8" r=".51" fill="none" stroke="#0e0e0e" stroke-width=".21"/>
<path d="M20 46.5v7.7h10.2" fill="none" stroke="#0e0e0e" stroke-width=".25"/>
<circle cx="22.6" cy="54.2" r=".51" fill="#0e0e0e"/>
<circle cx="22.6" cy="54.2" r=".51" fill="none" stroke="#0e0e0e" stroke-width=".21"/>
<path d="M25.1 59.3h5.1" fill="none" stroke="#0e0e0e" stroke-width=".25"/>
<circle cx="25.1" cy="59.3" r=".51" fill="#0e0e0e"/>
<circle cx="25.1" cy="59.3" r=".51" fill="none" stroke="#0e0e0e" stroke-width=".21"/>
<path d="M98.9 23.6h-5.1v7.7h-35.6v17.8h-5.1M14.9 46.5v12.8h10.2v2.5h5.1M53.1 59.3h25.4v43.2h25.5v15.3h27.9v-17.8h2.6M53.1 54.2h30.5v7.6h15.3v2.5M53.1 56.7h28v43.3h25.4M98.9 44h-38.2v7.6h-7.6" fill="none" stroke="#0e0e0e" stroke-width=".25"/>
<circle cx="25.1" cy="59.3" r=".51" fill="#0e0e0e"/>
<circle cx="25.1" cy="59.3" r=".51" fill="none" stroke="#0e0e0e" stroke-width=".21"/>
<path d="M30.2 89.8h-2.6v2.5h2.6" fill="none" stroke="#0e0e0e" stroke-width=".25"/>
<circle cx="27.6" cy="91.1" r=".51" fill="#0e0e0e"/>
<circle cx="27.6" cy="91.1" r=".51" fill="none" stroke="#0e0e0e" stroke-width=".21"/>
<path d="M226.1 31.3h7.6v43.2h-33.1v5.1M226.1 33.8h5.1v38.2h-35.7v28h5.1M53.1 79.6h12.7v30.5h28v61.1h-5.1v7.6M53.1 92.3h2.5v12.7h-28v-5h-2.5v2.5M53.1 82.1h10.2v25.5h12.7v66.1h-15.3v5.1M53.1 89.8h5.1v17.8h-12.7v22.9h-12.8v-7.6h-7.6M53.1 87.2h7.6v22.9h-10.2v40.7h-17.8v-7.6h-7.6M193 89.8h-7.6v20.3h7.6" fill="none" stroke="#0e0e0e" stroke-width=".25"/>
<circle cx="185.4" cy="89.8" r=".51" fill="#0e0e0e"/>
<circle cx="185.4" cy="89.8" r=".51" fill="none" stroke="#0e0e0e" stroke-width=".21"/>
<circle cx="185.4" cy="110.1" r=".51" fill="#0e0e0e"/>
<circle cx="185.4" cy="110.1" r=".51" fill="none" stroke="#0e0e0e" stroke-width=".21"/>
<path d="M185.4 82.1v7.7" fill="none" stroke="#0e0e0e" stroke-width=".25"/>
<circle cx="185.4" cy="89.8" r=".51" fill="#0e0e0e"/>
<circle cx="185.4" cy="89.8" r=".51" fill="none" stroke="#0e0e0e" stroke-width=".21"/>
<path d="M226.1 36.4h2.5v33h-38.1v50.9h10.1M226.1 38.9h10.2v38.2h-15.3v73.7h-12.7v5.1M200.6 41.4h2.6v2.6M226.1 41.4h12.7v38.2h-7.6v71.2h5.1v5.1M226.1 44h30.5v106.8h7.6v5.1M53.1 61.8h22.9v43.2h25.4v15.3h58.5v-20.3" fill="none" stroke="#0e0e0e" stroke-width=".25"/>
<circle cx="203.2" cy="41.4" r=".51" fill="#0e0e0e"/>
<circle cx="203.2" cy="41.4" r=".51" fill="none" stroke="#0e0e0e" stroke-width=".21"/>
<path d="M22.6 54.2v30.5h7.6" fill="none" stroke="#0e0e0e" stroke-width=".25"/>
<circle cx="22.6" cy="54.2" r=".51" fill="#0e0e0e"/>
<circle cx="22.6" cy="54.2" r=".51" fill="none" stroke="#0e0e0e" stroke-width=".21"/>
<path d="M27.6 49.1v30.5h2.6" fill="none" stroke="#0e0e0e" stroke-width=".25"/>
<circle cx="27.6" cy="49.1" r=".51" fill="#0e0e0e"/>
<circle cx="27.6" cy="49.1" r=".51" fill="none" stroke="#0e0e0e" stroke-width=".21"/>
<path d="M203.2 31.3h-91.6v-12.7h-43.3v10.1h-38.1v20.4h-5.1v-2.6" fill="none" stroke="#0e0e0e" stroke-width=".25"/>
<circle cx="30.2" cy="49.1" r=".51" fill="#0e0e0e"/>
<circle cx="30.2" cy="49.1" r=".51" fill="none" stroke="#0e0e0e" stroke-width=".21"/>
<circle cx="27.6" cy="49.1" r=".51" fill="#0e0e0e"/>
<circle cx="27.6" cy="49.1" r=".51" fill="none" stroke="#0e0e0e" stroke-width=".21"/>
<path d="M203.2 36.4h-5.1v-20.4h-119.6v7.6h-55.9v30.6" fill="none" stroke="#0e0e0e" stroke-width=".25"/>
<circle cx="22.6" cy="54.2" r=".51" fill="#0e0e0e"/>
<circle cx="22.6" cy="54.2" r=".51" fill="none" stroke="#0e0e0e" stroke-width=".21"/>
<text font-size="5.2" fill="#0e0e0e" x="9.8" y="19.9">RESISTOR NETWORKS</text>
<text font-size="4.1" fill="#0e0e0e" x="208.6" y="181.5">Current Divider</text>
<g font-size="2.3">
<text x="37.9" y="11.7">1</text>
<text x="110.9" y="11.7">2</text>
<text x="184.1" y="11.7">3</text>
<text x="257.1" y="11.7">4</text>
<text x="3.9" y="33.3">A</text>
<text x="205.2" y="35.9">2</text>
<text x="205.4" y="30.7">1</text>
<text x="210.1" y="32">CLR</text>
<text x="219" y="34.6">Qb</text>
<text x="219.1" y="32">Qa</text>
<text x="225.6" y="30.7">5</text>
<text x="225.6" y="33.3">6</text>
<text x="225.6" y="35.9">7</text>
<text x="291.4" y="33.3">A</text>
<text x="205.3" y="40.9">3</text>
<text x="210.1" y="37.1">CLK</text>
<text x="218.9" y="39.7">Qd</text>
<text x="219.2" y="37.1">Qc</text>
<text x="225.6" y="38.4">8</text>
<text x="225.6" y="40.9">9</text>
<text x="205.1" y="43.5">4</text>
<text x="210.1" y="42.2">A</text>
<text x="210.1" y="44.7">B</text>
<text x="219" y="47.3">Qg</text>
<text x="219.1" y="44.7">Qf</text>
<text x="219.1" y="42.2">Qe</text>
<text x="225.6" y="43.5">10</text>
<text x="225.6" y="46">11</text>
<text x="32.2" y="53.6">2</text>
<text x="32.4" y="48.6">1</text>
<text x="37" y="49.8">CLR</text>
<text x="46" y="52.4">Qb</text>
<text x="46.1" y="49.8">Qa</text>
<text x="52.6" y="48.6">5</text>
<text x="52.6" y="51.1">6</text>
<text x="52.6" y="53.6">7</text>
<text x="218.9" y="49.8">Qh</text>
<text x="225.6" y="48.6">12</text>
<text x="32.3" y="58.7">3</text>
<text x="37" y="54.9">CLK</text>
<text x="37" y="60">A</text>
<text x="45.9" y="57.4">Qd</text>
<text x="46.1" y="54.9">Qc</text>
<text x="46.1" y="60">Qe</text>
<text x="52.6" y="56.2">8</text>
<text x="52.6" y="58.7">9</text>
<text x="32.2" y="61.3">4</text>
<text x="37" y="62.6">B</text>
<text x="46" y="65.1">Qg</text>
<text x="46.1" y="62.6">Qf</text>
<text x="52.6" y="61.3">10</text>
<text x="52.6" y="63.8">11</text>
<text x="46" y="67.6">Qh</text>
<text x="52.6" y="66.4">12</text>
<text x="4" y="81.6">B</text>
<text x="32.4" y="79.1">1</text>
<text x="37" y="80.3">CLR</text>
<text x="46" y="82.9">Qb</text>
<text x="46.1" y="80.3">Qa</text>
<text x="52.6" y="79.1">5</text>
<text x="52.6" y="81.6">6</text>
<text x="291.5" y="81.6">B</text>
<text x="32.2" y="84.2">2</text>
<text x="32.3" y="89.3">3</text>
<text x="37" y="85.4">CLK</text>
<text x="45.9" y="88">Qd</text>
<text x="46.1" y="85.4">Qc</text>
<text x="52.6" y="84.2">7</text>
<text x="52.6" y="86.7">8</text>
<text x="52.6" y="89.3">9</text>
<text x="32.2" y="91.8">4</text>
<text x="37" y="90.6">A</text>
<text x="37" y="93.1">B</text>
<text x="46" y="95.6">Qg</text>
<text x="46.1" y="93.1">Qf</text>
<text x="46.1" y="90.6">Qe</text>
<text x="52.6" y="91.8">10</text>
<text x="52.6" y="94.4">11</text>
<text x="46" y="98.2">Qh</text>
<text x="52.6" y="96.9">12</text>
<text x="4" y="130">C</text>
<text x="291.5" y="130">C</text>
<text x="4" y="178.3">D</text>
<text x="201.9" y="178.3">Title</text>
<text x="291.4" y="178.3">D</text>
<text x="201.9" y="185.9">Size</text>
<text x="214.6" y="185.9">Number</text>
<text x="265.5" y="185.9">Revision</text>
<text x="203.2" y="189.7">A4</text>
<text x="201.9" y="193.5">Date:</text>
<text x="201.9" y="196.1">File:</text>
<text x="213.3" y="193.5">2-25-2022</text>
<text x="213.4" y="196.1">C:\Users\..\RESISTORS.SchDoc</text>
<text x="252.8" y="193.5">Sheet4 of 4</text>
<text x="252.8" y="196.1">Drawn By:</text>
<text x="37.9" y="199.9">1</text>
<text x="110.9" y="199.9">2</text>
<text x="184.1" y="199.9">3</text>
<text x="257.1" y="199.9">4</text>
</g>
<g font-size="2.3" fill="#262626">
<text x="83.9" y="23.1">REG_3V3</text>
<text x="15.7" y="44" transform="rotate(-90 15.7 44)">RES_IN_1</text>
<text x="20.8" y="43.4" transform="rotate(-90 20.8 43.4)">74HC164_CLK</text>
<text x="25.9" y="43.3" transform="rotate(-90 25.9 43.3)">74HC164_CLR</text>
<text x="185.4" y="42.2">RES_IN_2</text>
<text x="180.6" y="79.1">REG_3V8</text>
<text x="10.1" y="102">REG_1V8</text>
<text x="114.2" y="114.7">GND</text>
<text x="142.2" y="114.7">GND</text>
<text x="167.6" y="114.7">GND</text>
<text x="216" y="170.7">GND</text>
<text x="244" y="170.7">GND</text>
<text x="271.9" y="170.7">GND</text>
<text x="40.5" y="193.5">GND</text>
<text x="68.5" y="193.5">GND</text>
<text x="96.4" y="193.5">GND</text>
</g>
<g font-size="2.3" fill="#0e0e0e">
<text x="208.3" y="28.2">U3</text>
<text x="96.1" y="36.6">Q3</text>
<text x="96.1" y="39.2">MOSFET-P</text>
<text x="109.8" y="40.7">R9</text>
<text x="132.7" y="40.7">R10</text>
<text x="158.2" y="40.7">R11</text>
<text x="35.3" y="46">U4</text>
<text x="109.8" y="45.8">3.3K</text>
<text x="109.8" y="43.2">Res1</text>
<text x="132.7" y="45.8">3.3K</text>
<text x="132.7" y="43.2">Res1</text>
<text x="158.2" y="45.8">1.1K</text>
<text x="158.2" y="43.2">Res1</text>
<text x="208.3" y="53.6">74164</text>
<text x="96.1" y="56.9">Q4</text>
<text x="96.1" y="59.5">MOSFET-P</text>
<text x="109.8" y="61">R12</text>
<text x="109.8" y="63.6">Res1</text>
<text x="132.7" y="61">R13</text>
<text x="132.7" y="63.6">Res1</text>
<text x="158.2" y="61">R14</text>
<text x="158.2" y="63.6">Res1</text>
<text x="35.3" y="71.5">74164</text>
<text x="109.8" y="66.1">26.7K</text>
<text x="132.7" y="66.1">26.7K</text>
<text x="158.2" y="66.1">9.9K</text>
<text x="35.3" y="76.5">U5</text>
<text x="96.1" y="77.3">Q5</text>
<text x="96.1" y="79.8">MOSFET-P</text>
<text x="109.8" y="81.4">R15</text>
<text x="109.8" y="83.9">Res1</text>
<text x="132.7" y="81.4">R16</text>
<text x="132.7" y="83.9">Res1</text>
<text x="158.2" y="81.4">R17</text>
<text x="158.2" y="83.9">Res1</text>
<text x="109.8" y="86.4">297K</text>
<text x="132.7" y="86.4">297K</text>
<text x="158.2" y="86.4">99K</text>
<text x="197.8" y="92.6">Q6</text>
<text x="197.8" y="95.1">MOSFET-P</text>
<text x="35.3" y="102">74164</text>
<text x="117.4" y="99.2">Q7</text>
<text x="117.4" y="101.7">MOSFET-N</text>
<text x="145.4" y="99.2">Q8</text>
<text x="145.4" y="101.7">MOSFET-N</text>
<text x="170.9" y="99.2">Q9</text>
<text x="170.9" y="101.7">MOSFET-N</text>
<text x="211.6" y="101.7">3.8K</text>
<text x="211.6" y="96.6">R18</text>
<text x="211.6" y="99.2">Res1</text>
<text x="234.5" y="101.7">3.8K</text>
<text x="234.5" y="96.6">R19</text>
<text x="234.5" y="99.2">Res1</text>
<text x="262.5" y="101.7">1.3K</text>
<text x="262.5" y="96.6">R20</text>
<text x="262.5" y="99.2">Res1</text>
<text x="197.8" y="112.9">Q10</text>
<text x="22.3" y="115.5">Q11</text>
<text x="22.3" y="118">MOSFET-P</text>
<text x="36" y="119.5">R24</text>
<text x="58.9" y="119.5">R25</text>
<text x="86.9" y="119.5">R26</text>
<text x="197.8" y="115.5">MOSFET-P</text>
<text x="211.6" y="117">R21</text>
<text x="211.6" y="119.5">Res1</text>
<text x="234.5" y="117">R22</text>
<text x="234.5" y="119.5">Res1</text>
<text x="262.5" y="117">R23</text>
<text x="262.5" y="119.5">Res1</text>
<text x="36" y="124.6">1.8K</text>
<text x="36" y="122.1">Res1</text>
<text x="58.9" y="124.6">1.8K</text>
<text x="58.9" y="122.1">Res1</text>
<text x="86.9" y="124.6">600</text>
<text x="86.9" y="122.1">Res1</text>
<text x="211.6" y="122.1">34.2K</text>
<text x="234.5" y="122.1">34.2K</text>
<text x="262.5" y="122.1">11.37K</text>
<text x="22.3" y="135.8">Q13</text>
<text x="197.8" y="133.3">Q12</text>
<text x="197.8" y="135.8">MOSFET-P</text>
<text x="211.6" y="137.3">R27</text>
<text x="234.5" y="137.3">R28</text>
<text x="262.5" y="137.3">R29</text>
<text x="22.3" y="138.3">MOSFET-P</text>
<text x="36" y="139.9">R30</text>
<text x="36" y="142.5">Res1</text>
<text x="58.9" y="139.9">R31</text>
<text x="58.9" y="142.5">Res1</text>
<text x="86.9" y="139.9">R32</text>
<text x="86.9" y="142.5">Res1</text>
<text x="211.6" y="142.5">338.2K</text>
<text x="211.6" y="139.9">Res1</text>
<text x="234.5" y="142.5">338.2K</text>
<text x="234.5" y="139.9">Res1</text>
<text x="262.5" y="142.5">99K</text>
<text x="262.5" y="139.9">Res1</text>
<text x="36" y="145">16.2K</text>
<text x="58.9" y="145">16.2K</text>
<text x="86.9" y="145">5.4K</text>
<text x="219.2" y="155.2">Q14</text>
<text x="247.2" y="155.2">Q15</text>
<text x="275.2" y="155.2">Q16</text>
<text x="22.3" y="156.2">Q17</text>
<text x="22.3" y="158.7">MOSFET-P</text>
<text x="36" y="160.2">R33</text>
<text x="58.9" y="160.2">R34</text>
<text x="86.9" y="160.2">R35</text>
<text x="219.2" y="157.7">MOSFET-N</text>
<text x="247.2" y="157.7">MOSFET-N</text>
<text x="275.2" y="157.7">MOSFET-N</text>
<text x="36" y="165.3">162K</text>
<text x="36" y="162.8">Res1</text>
<text x="58.9" y="165.3">162K</text>
<text x="58.9" y="162.8">Res1</text>
<text x="86.9" y="165.3">54K</text>
<text x="86.9" y="162.8">Res1</text>
<text x="43.7" y="178.1">Q18</text>
<text x="71.7" y="178.1">Q19</text>
<text x="99.7" y="178.1">Q20</text>
<text x="43.7" y="180.6">MOSFET-N</text>
<text x="71.7" y="180.6">MOSFET-N</text>
<text x="99.7" y="180.6">MOSFET-N</text>
<text x="275.2" y="189">1.0</text>
<text x="264.5" y="196.1">Arib Hussain</text>
</g>
</svg>
